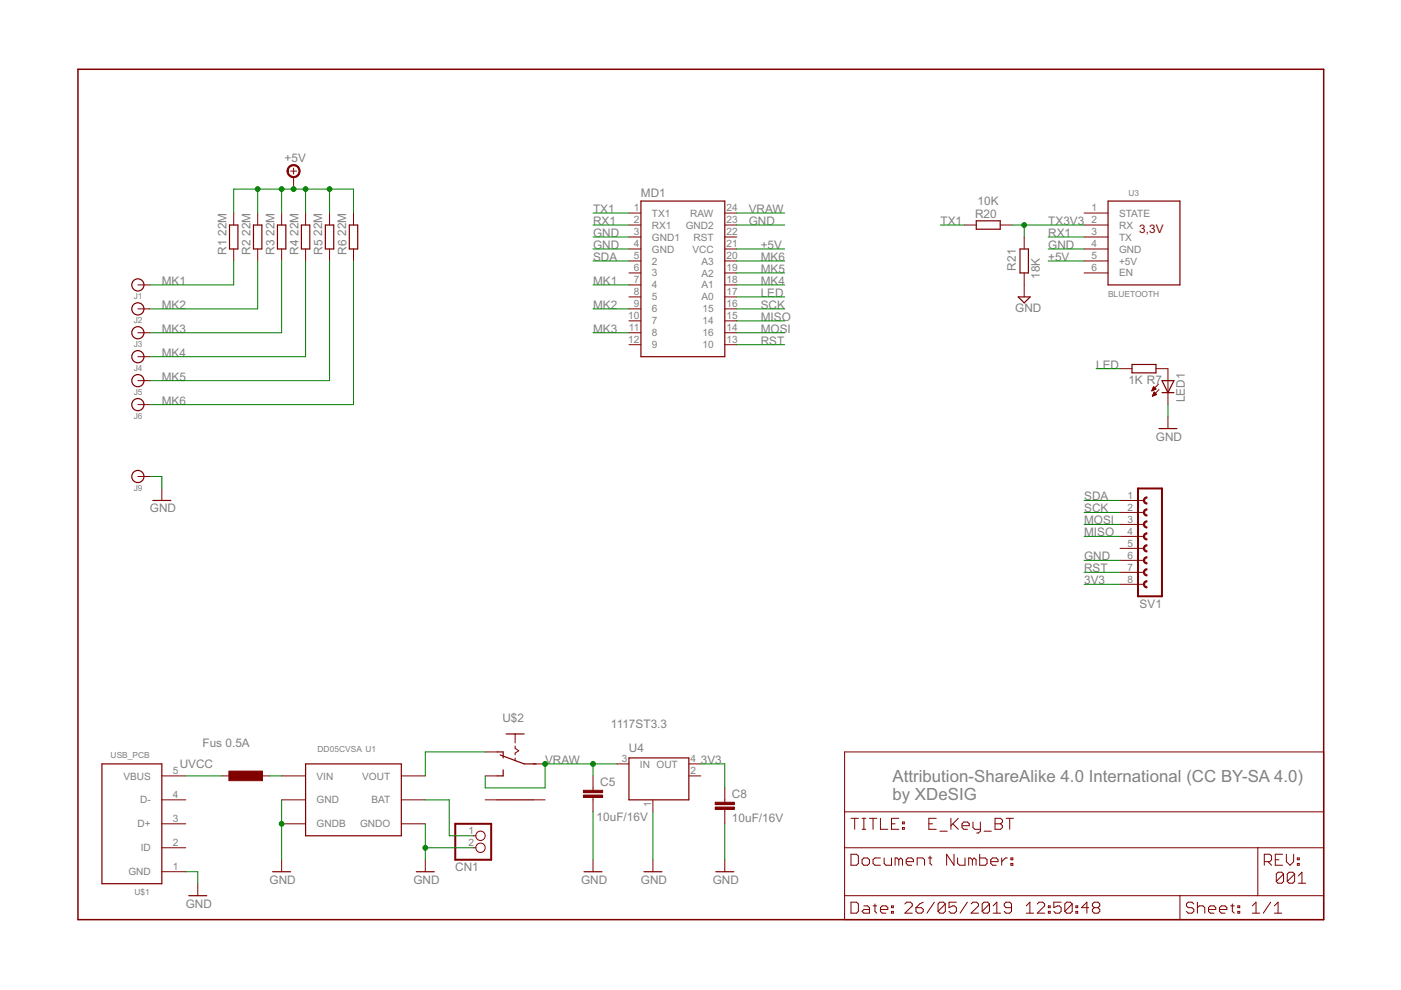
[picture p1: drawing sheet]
<svg xmlns="http://www.w3.org/2000/svg" width="297mm" height="210mm" viewBox="0 0 297 210" stroke-linecap="round" stroke-linejoin="round" font-family="sans-serif">
<g fill="none" stroke="#800000" stroke-width=".21">
<path d="M61.6 36.3h1.3M62.3 35.6v1.3M62.3 37.5v2.6M49.6 45.2v2.5M49.6 52.8v2.5M54.6 45.2v2.5M54.6 52.8v2.5M59.7 45.2v2.5M59.7 52.8v2.5M64.8 45.2v2.5M64.8 52.8v2.5M69.9 45.2v2.5"/>
<path d="M69.9 52.8v2.5M75 45.2v2.5M75 52.8v2.5M133.3 55.3h2.6M133.3 57.9h2.6M133.3 52.8h2.6M133.3 47.7h2.6M133.3 45.2h2.6M133.3 50.2h2.6M153.7 55.3h2.5M153.7 57.9h2.5M153.7 52.8h2.5"/>
<path d="M153.7 47.7h2.5M153.7 45.2h2.5M153.7 50.2h2.5M204.4 47.7h2.6M212.1 47.7h2.5M217.1 50.2v2.6M217.1 57.9v5M229.8 55.3h5.1M229.8 57.9h5.1M229.8 52.8h5.1M229.8 47.7h5.1M229.8 45.2h5.1"/>
<path d="M229.8 50.2h5.1M29.2 60.4h2.6M29.2 65.5h2.6M29.2 70.5h2.6M29.2 75.6h2.6M133.3 60.4h2.6M133.3 62.9h2.6M133.3 65.5h2.6M133.3 68h2.6M133.3 70.5h2.6M133.3 73.1h2.6M153.7 60.4h2.5"/>
<path d="M153.7 62.9h2.5M153.7 65.5h2.5M153.7 68h2.5M153.7 70.5h2.5M153.7 73.1h2.5M237.5 78.2h2.5M245.1 78.2h2.5v7.6M29.2 80.7h2.6M29.2 85.8h2.6M244.2 82.8h.1M244.3 82.7h.3M244.3 82.6h.6"/>
<path d="M244.4 83.9h.2M244.4 82.5h.6M244.4 82.3h.5M244.4 83.8h.5M244.5 83.7h.7M244.5 82.2h.3M244.5 82.1h.2M244.5 83.5h.6M244.6 82l.5 .5-.9 .4zM244.6 83.4h.4M244.6 83.3h.3M244.7 83.2h.1"/>
<path d="M244.7 83.1l.5 .5-.9 .4zM245.6 81.5l-1.4 1.4M245.7 82.6l-1.4 1.4M247.6 88.3v2.6M29.2 101h2.6M34.3 103.6v2.5M237.5 106.1h5M237.5 108.6h5M237.5 111.2h5M237.5 113.7h5M237.5 116.3h5M237.5 118.8h5"/>
<path d="M237.5 121.3h5M237.5 123.9h5M102.9 159.4h2.5M109.2 155.6v1.9M109.2 158.2v.5l.8 .5-.8 .5v.4M179.1 159.4h101.5v35.6h-101.5zM34.3 179.7h5.1M34.3 174.7h5.1M34.3 164.5h5.1M34.3 169.6h5.1M47 164.5h2.6M54.6 164.5h2.6"/>
<path d="M59.7 174.7h5.1M59.7 164.5h5.1M59.7 169.6h5.1M85.1 174.7h5.1M85.1 164.5h5.1M85.1 169.6h5.1M100.3 179.7h.6M100.3 177.2h.6M102.9 164.5h2.5M102.9 169.6h2.5M109.2 160.7v.6M113 169.6h2.6"/>
<path d="M113 162h2.6M125.7 164.5v3.1M125.7 169.1v3M130.8 162h2.5M138.4 169.6v2.5M146 164.5h2.6M146 162h2.6M153.7 167v3.1M153.7 171.6v3.1M179.1 179.7h101.5M179.1 172.1h101.5M180.4 173.5h1.6"/>
<path d="M181.2 173.5v2.3M182.8 173.5h.8M182.8 175.8h.8M183.2 173.5v2.3M184.3 173.5h1.6M185.1 173.5v2.3M186.7 173.5v2.3h1.5M189 174.7h.8M190.6 173.5h-1.6v2.3h1.6M191.3 175.5h.4v.3h-.4zM191.3 174.3h.4v.4h-.4zM196.9 174.7h.8"/>
<path d="M198.5 173.5h-1.6v2.3h1.6M199.3 176.2h1.5M201.6 173.5v2.3M202 174.7l1.2 1.1M203.2 173.5l-1.6 1.6M204 175.1h1.5v-.4l-.4-.4h-.8l-.3 .4v.8l.3 .3h.8M206.3 174.3v1.2l.4 .3h1.2M207.9 174.3v1.9l-.4 .4h-.4M208.6 176.2h1.6M211 173.5h1.1l.4 .4v.4l-.4 .4 .4 .4v.4l-.4 .3h-1.1zM211 174.7h1.1M213.3 173.5h1.6"/>
<path d="M214.1 173.5v2.3M266.7 179.7v10.2M34.3 184.8h5.1M41.9 187.4v2.5M59.7 182.3v2.5M90.2 182.3v2.5M125.7 182.3v2.5M138.4 182.3v2.5M153.7 182.3v2.5M179.1 189.9h101.5M180.4 181.1h1.2l.4 .4v1.6l-.4 .4h-1.2zM180.4 191.3h1.2l.4 .4v1.5l-.4 .4h-1.2z"/>
<path d="M182.8 182.3l.4-.4h.7l.4 .4v.8l-.4 .4h-.7l-.4-.4zM183.2 192.1h.7l.4 .3v1.2h-1.1l-.4-.4 .4-.4h1.1M185.1 192.1h.8M185.5 191.7v1.5l.4 .4M186.7 192.8h1.5v-.4l-.4-.3h-.8l-.3 .3v.8l.3 .4h.8M186.7 181.9h-1.2l-.4 .4v.8l.4 .4h1.2M187.5 181.9v1.2l.3 .4h1.2v-1.6M189 193.2h.4v.4h-.4zM189 192.1h.4v.3h-.4zM190.6 182.3l-.4-.4h-.4v1.6M190.6 182.3l.4-.4 .3 .4v1.2M190.6 182.3v1.2"/>
<path d="M191.9 191.7l.4-.4h.7l.4 .4v.4l-1.5 1.5h1.5M192.1 182.7h1.6v-.4l-.4-.4h-.8l-.4 .4v.8l.4 .4h.8M194.2 192.4h1.2l.3 .4v.4l-.3 .4h-.8l-.4-.4zM194.5 183.5v-1.6h1.1l.4 .4v1.2M195.7 191.3l-.7 .4-.8 .7M196.8 181.9h.8M197.2 181.5v1.6l.4 .4M198.1 191.3l-1.6 2.3M200.4 191.7v1.5l-.4 .4h-.7l-.4-.4M200.4 191.7l-.4-.4h-.7l-.4 .4v1.5M200.4 191.7l-1.5 1.5M202.3 181.1v2.4l-1.6-2.4v2.4"/>
<path d="M202.8 191.3h-1.6v1.1l.8-.3h.4l.4 .3v.8l-.4 .4h-.8l-.4-.4M203 181.9v1.2l.4 .4h1.2v-1.6M205.1 191.3l-1.5 2.3M205.9 191.7l.4-.4h.8l.4 .4v.4l-1.6 1.5h1.6M206.2 182.3l-.4-.4h-.4v1.6M206.2 182.3v1.2M206.2 182.3l.3-.4 .4 .4v1.2M207.7 181.1v2.4h1.2l.4-.4v-.8l-.4-.4h-1.2M209.8 191.7v1.5l-.4 .4h-.8l-.4-.4M209.8 191.7l-.4-.4h-.8l-.4 .4v1.5M209.8 191.7l-1.6 1.5M210.1 182.7h1.5v-.4l-.4-.4h-.8l-.3 .4v.8l.3 .4h.8"/>
<path d="M210.6 193.6h1.5M210.6 192.1l.7-.8v2.3M212.4 181.9v1.6M213.6 181.9h-.4l-.8 .8M214.3 183.1h.4v.4h-.4zM214.3 181.9h.4v.4h-.4zM214.5 192.4h-1.2l-.4-.3v-.4l.4-.4h.8l.4 .4v1.5l-.4 .4h-.8l-.4-.4M217.6 193.6h1.5M217.6 192.1l.8-.8v2.3M219.9 191.7l.4-.4h.8l.4 .4v.4l-1.6 1.5h1.6M222.3 193.2h.4v.4h-.4zM222.3 192.1h.4v.3h-.4z"/>
<path d="M225 191.3h-1.6v1.1l.8-.3h.4l.4 .3v.8l-.4 .4h-.8l-.4-.4M227.3 191.7v1.5l-.4 .4h-.7l-.4-.4M227.3 191.7l-.4-.4h-.7l-.4 .4v1.5M227.3 191.7l-1.5 1.5M228.1 193.2h.4v.4h-.4zM228.1 192.1h.4v.3h-.4zM230.8 192.4h-1.5l1.1-1.1v2.3M232 192.4l-.4 .4v.4l.4 .4h.8l.4-.4v-.4l-.4-.4M232 192.4l-.4-.3v-.4l.4-.4h.8l.4 .4v.4l-.4 .3M232 192.4h.8M250.2 189.9v5.1M253.1 191.7l-.4-.4h-.8l-.4 .4v.4l.4 .3h.8l.4 .4v.4l-.4 .4h-.8l-.4-.4"/>
<path d="M253.9 192.4l.4-.3h.8l.3 .3v1.2M253.9 191.3v2.3M256.2 192.8h1.6v-.4l-.4-.3h-.8l-.4 .3v.8l.4 .4h.8M258.6 192.8h1.5v-.4l-.4-.3h-.7l-.4 .3v.8l.4 .4h.7M260.9 192.1h.8M261.3 191.7v1.5l.4 .4M262.4 193.2h.4v.4h-.4zM262.4 192.1h.4v.3h-.4zM265.5 193.6h1.6M265.5 192.1l.8-.8v2.3M268.1 182.7h1.1l.4-.4v-.8l-.4-.4h-1.1v2.4M268.8 182.7l.8 .8"/>
<path d="M269.4 191.3l-1.6 2.3M270.2 193.6h1.5M270.2 192.1l.8-.8v2.3M270.4 182.3h.8M271.9 181.1h-1.5v2.4h1.5M272.1 185.3l-.3-.4h-.8l-.4 .4v1.6M272.1 185.3v1.6l-.3 .4h-.8l-.4-.4M272.1 185.3l-1.5 1.6M272.7 181.1v1.6l.8 .8 .8-.8v-1.6M274.5 185.3l-.4-.4h-.8l-.4 .4v1.6M274.5 185.3v1.6l-.4 .4h-.8l-.4-.4M274.5 185.3l-1.6 1.6"/>
<path d="M275.1 183.1h.4v.4h-.4zM275.1 181.9h.4v.4h-.4zM275.3 187.3h1.5M275.3 185.7l.7-.8v2.4"/>
<circle cx="101.9" cy="177.2" r=".99"/>
<circle cx="101.9" cy="179.7" r=".99"/>
</g>
<g fill="none" stroke="#800000" stroke-width=".25">
<path d="M48.7 47.7h1.7v5.1h-1.7zM53.7 47.7h1.8v5.1h-1.8zM58.8 47.7h1.8v5.1h-1.8zM63.9 47.7h1.8v5.1h-1.8zM69 47.7h1.8v5.1h-1.8zM74.1 47.7h1.7v5.1h-1.7zM135.9 42.6h17.8v33h-17.8zM207 46.8h5.1v1.8h-5.1zM216.3 52.8h1.7v5.1h-1.7zM234.9 42.6h15.3v17.8h-15.3zM215.9 62.9h2.5l-1.3 1.3zM240 77.3h5.1v1.8h-5.1z"/>
<path d="M245.7 90.9h3.8M246.4 80.7h2.5l-1.3 2.5zM246.4 83.2h2.5M32.4 106.1h3.8M105.4 159.4h1.3v1.3M107.3 155.6h3.8M21.6 162h12.7v25.4h-12.7zM64.8 162h20.3v15.2h-20.3zM105.4 169.6h7.6M106 160.1l5.1 1.9h2.6M106.7 163.2v1.3h-1.3M133.3 160.7h12.7v8.9h-12.7z"/>
<path d="M40 189.9h3.8M57.8 184.8h3.8M88.3 184.8h3.8M123.8 184.8h3.8M136.5 184.8h3.8M151.8 184.8h3.8"/>
<circle cx="29.2" cy="60.4" r="1.29"/>
<circle cx="29.2" cy="70.5" r="1.29"/>
<circle cx="29.2" cy="65.5" r="1.29"/>
<circle cx="29.2" cy="75.6" r="1.29"/>
<circle cx="29.2" cy="80.7" r="1.29"/>
<circle cx="29.2" cy="85.8" r="1.29"/>
<circle cx="29.2" cy="101" r="1.29"/>
</g>
<path d="M16.5 14.7h264.1v180.3h-264.1z" fill="none" stroke="#800000" stroke-width=".32"/>
<g fill="#800000" stroke="#800000" stroke-width=".21">
<path d="M48.5 163.5h7.1v2h-7.1z"/>
<path d="M123.7 168.6h4.1v.5h-4.1z"/>
<path d="M123.7 167.6h4.1v.5h-4.1z"/>
<path d="M151.6 171.1h4.1v.5h-4.1z"/>
<path d="M151.6 170.1h4.1v.5h-4.1z"/>
</g>
<path d="M241.3 103.6h5.1v22.8h-5.1zM96.5 174.7h7.6v7.6h-7.6z" fill="none" stroke="#800000" stroke-width=".42"/>
<g fill="#800000" stroke="#800000" stroke-width=".21">
<path d="M61.2 35.3a1.39 1.39 0 0 1 2.2 .3 1.39 1.39 0 0 1-.8 2 1.39 1.39 0 0 1-1.7-1.3h.2a1.14 1.14 0 0 1 1.7-1 1.14 1.14 0 0 1 .1 1.9 1.14 1.14 0 0 1-1.8-.6v-.3h-.2z" fill-rule="evenodd"/>
<path d="M242.6 110.6l.6-.2v.3a.51 .51 0 0 0-.5 .5 .51 .51 0 0 0 .5 .5v.3a.77 .77 0 0 1-.7-.5 .77 .77 0 0 1 .1-.9z" fill-rule="evenodd"/>
<path d="M242.6 108.1l.6-.2v.2a.51 .51 0 0 0-.5 .5 .51 .51 0 0 0 .5 .6v.2a.77 .77 0 0 1-.7-.5 .77 .77 0 0 1 .1-.8z" fill-rule="evenodd"/>
<path d="M242.6 105.6l.6-.3v.3a.51 .51 0 0 0-.5 .5 .51 .51 0 0 0 .5 .5v.3a.77 .77 0 0 1-.7-.5 .77 .77 0 0 1 .1-.8z" fill-rule="evenodd"/>
<path d="M242.6 115.7l.6-.2v.3a.51 .51 0 0 0-.5 .5 .51 .51 0 0 0 .5 .5v.2a.78 .78 0 0 1-.7-.4 .78 .78 0 0 1 .1-.9z" fill-rule="evenodd"/>
<path d="M242.6 113.2l.6-.2v.2a.51 .51 0 0 0-.5 .5 .51 .51 0 0 0 .5 .5v.3a.77 .77 0 0 1-.7-.5 .77 .77 0 0 1 .1-.8z" fill-rule="evenodd"/>
<path d="M242.6 123.3l.6-.2v.3a.51 .51 0 0 0-.5 .5 .51 .51 0 0 0 .5 .5v.3a.78 .78 0 0 1-.7-.5 .78 .78 0 0 1 .1-.9z" fill-rule="evenodd"/>
<path d="M242.6 120.8l.6-.2v.2a.51 .51 0 0 0-.5 .5 .51 .51 0 0 0 .5 .6v.2a.78 .78 0 0 1-.7-.5 .78 .78 0 0 1 .1-.8z" fill-rule="evenodd"/>
<path d="M242.6 118.3l.6-.3v.3a.51 .51 0 0 0-.5 .5 .51 .51 0 0 0 .5 .5v.3a.78 .78 0 0 1-.7-.5 .78 .78 0 0 1 .1-.8z" fill-rule="evenodd"/>
</g>
<g fill="none" stroke="#008000" stroke-width=".21">
<path d="M49.6 45.2v-5.1h25.4v5.1M49.6 55.3v5.1h-17.8M54.6 55.3v10.2h-22.8M54.6 40.1v5.1M59.7 40.1v5.1M59.7 55.3v15.2h-27.9M64.8 55.3v20.3h-33M64.8 40.1v5.1M69.9 55.3v25.4h-38.1M69.9 40.1v5.1M75 55.3v30.5h-43.2M125.7 50.2h7.6"/>
<path d="M125.7 52.8h7.6M125.7 47.7h7.6M125.7 55.3h7.6M125.7 45.2h7.6M156.2 52.8h10.2M156.2 47.7h10.2M156.2 55.3h10.2M156.2 57.9h10.2M156.2 45.2h10.2M199.4 47.7h5M214.6 47.7h15.2M217.1 47.7v2.5"/>
<path d="M222.2 50.2h7.6M222.2 52.8h7.6M222.2 55.3h7.6M125.7 60.4h7.6M125.7 70.5h7.6M125.7 65.5h7.6M156.2 60.4h10.2M156.2 70.5h10.2M156.2 65.5h10.2M156.2 62.9h10.2M156.2 68h10.2M156.2 73.1h10.2"/>
<path d="M232.4 78.2h5.1M247.6 85.8v2.5M31.8 101h2.5v2.6M229.8 118.8h7.7M229.8 106.1h7.7M229.8 108.6h7.7M229.8 111.2h7.7M229.8 113.7h7.7M229.8 121.3h7.7M229.8 123.9h7.7M102.9 159.4h-12.7v5.1M39.4 164.5h7.6"/>
<path d="M57.2 164.5h2.5M59.7 169.6v12.7M90.2 174.7v7.6M90.2 179.7h10.1M90.2 169.6h5v7.6h5.1M125.7 162v2.5M125.7 172.1v10.2M130.8 162h-15.2v5h-12.7v-2.5M138.4 172.1v10.2M148.6 162h5.1v5M153.7 174.7v7.6M39.4 184.8h2.5v2.6"/>
</g>
<g fill="#008000" stroke="#008000" stroke-width=".21">
<circle cx="59.7" cy="174.7" r=".51"/>
<circle cx="90.2" cy="179.7" r=".51"/>
<circle cx="125.7" cy="162" r=".51"/>
<circle cx="115.6" cy="162" r=".51"/>
<circle cx="54.6" cy="40.1" r=".51"/>
<circle cx="59.7" cy="40.1" r=".51"/>
<circle cx="64.8" cy="40.1" r=".51"/>
<circle cx="69.9" cy="40.1" r=".51"/>
<circle cx="62.3" cy="40.1" r=".51"/>
<circle cx="217.1" cy="47.7" r=".51"/>
</g>
<g font-size="4" fill="#808080">
<text x="189.2" y="165.8">Attribution-ShareAlike 4.0 International (CC BY-SA 4.0)</text>
<text x="189.2" y="169.6">by XDeSIG</text>
</g>
<g font-size="2.8" fill="#808080">
<text x="60.3" y="34.4">+5V</text>
<text x="135.9" y="41.9">MD1</text>
<text x="125.7" y="47.7">RX1</text>
<text x="125.7" y="45.2">TX1</text>
<text x="158.7" y="47.7">GND</text>
<text x="158.7" y="45.2">VRAW</text>
<text x="199.4" y="47.7">TX1</text>
<text x="206.7" y="46.2">R20</text>
<text x="207.3" y="43.4">10K</text>
<text x="222.2" y="47.7">TX3V3</text>
<text x="48" y="50" transform="rotate(-90 48 50)">22M</text>
<text x="53.1" y="50" transform="rotate(-90 53.1 50)">22M</text>
<text x="58.2" y="50" transform="rotate(-90 58.2 50)">22M</text>
<text x="63.3" y="50" transform="rotate(-90 63.3 50)">22M</text>
<text x="68.3" y="50" transform="rotate(-90 68.3 50)">22M</text>
<text x="73.4" y="50" transform="rotate(-90 73.4 50)">22M</text>
<text x="125.7" y="50.2">GND</text>
<text x="125.7" y="52.8">GND</text>
<text x="161.3" y="52.8">+5V</text>
<text x="222.2" y="52.8">GND</text>
<text x="222.2" y="50.2">RX1</text>
<text x="48" y="54.1" transform="rotate(-90 48 54.1)">R1</text>
<text x="53.1" y="54.1" transform="rotate(-90 53.1 54.1)">R2</text>
<text x="58.2" y="54.1" transform="rotate(-90 58.2 54.1)">R3</text>
<text x="63.3" y="54.1" transform="rotate(-90 63.3 54.1)">R4</text>
<text x="68.4" y="54.1" transform="rotate(-90 68.4 54.1)">R5</text>
<text x="73.4" y="54.1" transform="rotate(-90 73.4 54.1)">R6</text>
<text x="125.7" y="55.3">SDA</text>
<text x="161.3" y="55.3">MK6</text>
<text x="161.3" y="57.9">MK5</text>
<text x="215.4" y="57.4" transform="rotate(-90 215.4 57.4)">R21</text>
<text x="220.5" y="59.1" transform="rotate(-90 220.5 59.1)">18K</text>
<text x="222.2" y="55.3">+5V</text>
<text x="34.3" y="65.5">MK2</text>
<text x="34.3" y="60.4">MK1</text>
<text x="125.7" y="65.5">MK2</text>
<text x="125.7" y="60.4">MK1</text>
<text x="161.3" y="60.4">MK4</text>
<text x="161.3" y="62.9">LED</text>
<text x="161.3" y="65.5">SCK</text>
<text x="34.3" y="70.6">MK3</text>
<text x="125.7" y="70.6">MK3</text>
<text x="161.3" y="70.6">MOSI</text>
<text x="161.3" y="68">MISO</text>
<text x="215.3" y="66.1">GND</text>
<text x="34.3" y="75.6">MK4</text>
<text x="161.3" y="73.1">RST</text>
<text x="34.3" y="80.7">MK5</text>
<text x="232.4" y="78.2">LED</text>
<text x="239.2" y="81.5">1K R7</text>
<text x="34.3" y="85.8">MK6</text>
<text x="251.2" y="85.3" transform="rotate(-90 251.2 85.3)">LED1</text>
<text x="245.1" y="93.4">GND</text>
<text x="229.9" y="106.1">SDA</text>
<text x="31.8" y="108.6">GND</text>
<text x="229.9" y="108.6">SCK</text>
<text x="229.9" y="111.2">MOSI</text>
<text x="229.9" y="113.7">MISO</text>
<text x="229.9" y="118.8">GND</text>
<text x="229.9" y="121.3">RST</text>
<text x="229.9" y="123.9">3V3</text>
<text x="241.6" y="129">SV1</text>
<text x="106.5" y="153.1">U$2</text>
<text x="129.5" y="154.4">1117ST3.3</text>
<text x="42.9" y="158.4">Fus 0.5A</text>
<text x="115.6" y="162">VRAW</text>
<text x="133.4" y="159.4">U4</text>
<text x="148.6" y="162">3V3</text>
<text x="38.1" y="162.7">UVCC</text>
<text x="127.3" y="166.7">C5</text>
<text x="155.2" y="169.2">C8</text>
<text x="126.5" y="174">10uF/16V</text>
<text x="155.2" y="174.3">10uF/16V</text>
<text x="96.5" y="184.7">CN1</text>
<text x="57.2" y="187.4">GND</text>
<text x="87.6" y="187.4">GND</text>
<text x="123.2" y="187.4">GND</text>
<text x="135.9" y="187.4">GND</text>
<text x="151.1" y="187.4">GND</text>
<text x="39.4" y="192.4">GND</text>
</g>
<text font-size="2.8" fill="#800000" x="241.5" y="49.5">3,3V</text>
<g font-size="2.4" fill="#808080">
<text x="134.3" y="47.3">2</text>
<text x="134.3" y="44.8">1</text>
<text x="138.2" y="45.9">TX1</text>
<text x="146.3" y="45.9">RAW</text>
<text x="154" y="47.3">23</text>
<text x="154" y="44.8">24</text>
<text x="231.4" y="44.8">1</text>
<text x="231.4" y="47.3">2</text>
<text x="237.3" y="45.9">STATE</text>
<text x="134.3" y="52.4">4</text>
<text x="134.3" y="49.9">3</text>
<text x="138.2" y="53.5">GND</text>
<text x="138.2" y="51">GND1</text>
<text x="138.2" y="48.5">RX1</text>
<text x="145.4" y="48.5">GND2</text>
<text x="146.8" y="53.5">VCC</text>
<text x="147.1" y="51">RST</text>
<text x="154" y="49.9">22</text>
<text x="154" y="52.4">21</text>
<text x="231.4" y="49.9">3</text>
<text x="231.4" y="52.4">4</text>
<text x="237.3" y="48.5">RX</text>
<text x="237.3" y="51">TX</text>
<text x="237.3" y="53.5">GND</text>
<text x="134.3" y="55">5</text>
<text x="134.3" y="57.5">6</text>
<text x="138.2" y="56.1">2</text>
<text x="138.2" y="58.6">3</text>
<text x="148.7" y="58.6">A2</text>
<text x="148.7" y="56.1">A3</text>
<text x="154" y="57.5">19</text>
<text x="154" y="55">20</text>
<text x="231.4" y="55">5</text>
<text x="231.4" y="57.5">6</text>
<text x="237.3" y="56.1">+5V</text>
<text x="237.3" y="58.6">EN</text>
<text x="134.3" y="60">7</text>
<text x="134.3" y="62.6">8</text>
<text x="134.3" y="65.1">9</text>
<text x="138.2" y="61.2">4</text>
<text x="138.2" y="63.7">5</text>
<text x="148.7" y="63.7">A0</text>
<text x="148.7" y="61.2">A1</text>
<text x="154" y="65.1">16</text>
<text x="154" y="62.6">17</text>
<text x="154" y="60">18</text>
<text x="133.2" y="67.7">10</text>
<text x="133.3" y="70.2">11</text>
<text x="138.2" y="66.2">6</text>
<text x="138.2" y="68.8">7</text>
<text x="138.2" y="71.3">8</text>
<text x="149" y="71.3">16</text>
<text x="149" y="68.8">14</text>
<text x="149" y="66.2">15</text>
<text x="154" y="70.2">14</text>
<text x="154" y="67.7">15</text>
<text x="133.2" y="72.7">12</text>
<text x="138.2" y="73.9">9</text>
<text x="149" y="73.9">10</text>
<text x="154" y="72.7">13</text>
<text x="239" y="105.8">1</text>
<text x="239" y="108.3">2</text>
<text x="239" y="110.8">3</text>
<text x="239" y="113.4">4</text>
<text x="239" y="115.9">5</text>
<text x="239" y="118.5">6</text>
<text x="239" y="121">7</text>
<text x="239" y="123.5">8</text>
<text x="131.8" y="161.6">3</text>
<text x="146.4" y="161.6">4</text>
<text x="26.2" y="165.3">VBUS</text>
<text x="36.6" y="164.2">5</text>
<text x="67.1" y="165.3">VIN</text>
<text x="76.8" y="165.3">VOUT</text>
<text x="135.7" y="162.7">IN OUT</text>
<text x="146.4" y="164.2">2</text>
<text x="29.7" y="170.4">D-</text>
<text x="36.6" y="169.2">4</text>
<text x="67.1" y="170.4">GND</text>
<text x="78.8" y="170.4">BAT</text>
<text x="138.1" y="171.1" transform="rotate(-90 138.1 171.1)">1</text>
<text x="29.2" y="175.4">D+</text>
<text x="36.6" y="179.4">2</text>
<text x="36.6" y="174.3">3</text>
<text x="67.1" y="175.4">GNDB</text>
<text x="76.3" y="175.4">GNDO</text>
<text x="99.4" y="179.4">2</text>
<text x="99.4" y="176.9">1</text>
<text x="27.2" y="185.6">GND</text>
<text x="29.8" y="180.5">ID</text>
<text x="36.6" y="184.5">1</text>
</g>
<g font-size="2" fill="#808080">
<text x="239.3" y="41.6">U3</text>
<text x="28.4" y="63.4">J1</text>
<text x="234.9" y="62.9">BLUETOOTH</text>
<text x="28.4" y="68.5">J2</text>
<text x="28.4" y="73.6">J3</text>
<text x="28.4" y="78.7">J4</text>
<text x="28.4" y="83.8">J5</text>
<text x="28.4" y="88.8">J6</text>
<text x="28.4" y="104.1">J9</text>
<text x="23.5" y="160.7">USB_PCB</text>
<text x="67.3" y="159.4">DD05CVSA U1</text>
<text x="28.5" y="189.7">U$1</text>
</g>
</svg>
